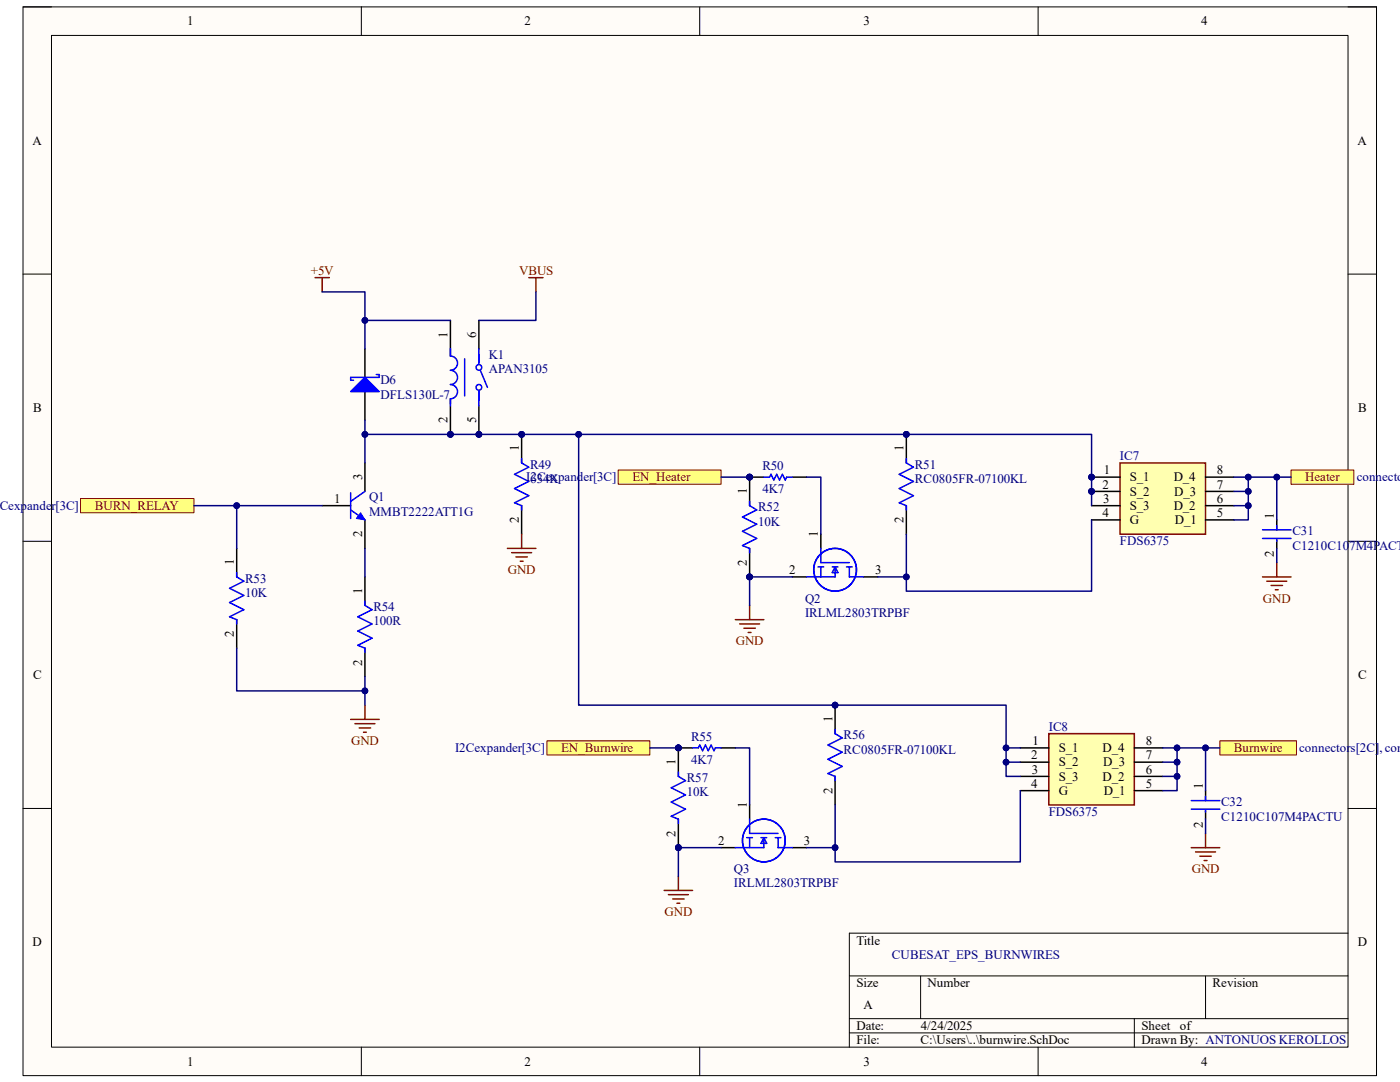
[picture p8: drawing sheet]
<svg xmlns="http://www.w3.org/2000/svg" width="279mm" height="216mm" viewBox="0 0 279 216" stroke-linecap="round" stroke-linejoin="round" font-family="sans-serif">
<path d="M4.6 1.4h270.1v213.2h-270.1z" fill-rule="evenodd" fill="#fffcf8"/>
<path d="M4.6 1.4h270.1v213.2h-270.1z" fill="none" stroke="#000" stroke-width=".2"/>
<path d="M10.3 7.1h258.7v201.8h-258.7z" fill-rule="evenodd" fill="#fffcf8"/>
<g fill="none" stroke="#000" stroke-width=".2">
<path d="M4.6 1.4h5.7M10.3 7.1h258.7v201.8h-258.7zM72.1 1.4v5.7M139.6 1.4v5.7M207.2 1.4v5.7M269 1.4h5.7v5.7M4.6 54.7h5.7M269 54.7h5.7M4.6 108h5.7M269 108h5.7M4.6 161.3h5.7M269 161.3h5.7"/>
<path d="M169.5 194.7h99.5M183.7 194.7v8.6M240.6 194.7v8.6M269 186.2h-99.5v22.7M72.1 208.9v5.7M139.6 208.9v5.7M169.5 203.3h99.5M169.5 206.1h99.5M207.2 208.9v5.7M226.4 203.3v5.6M274.7 208.9v5.7"/>
</g>
<circle cx="89.9" cy="86.7" r=".57" fill="#000080"/>
<circle cx="89.9" cy="86.7" r=".57" fill="none" stroke="#000080" stroke-width=".2"/>
<circle cx="95.6" cy="86.7" r=".57" fill="#000080"/>
<circle cx="95.6" cy="86.7" r=".57" fill="none" stroke="#000080" stroke-width=".2"/>
<path d="M89.9 81v5.7" fill="none" stroke="#000" stroke-width=".3"/>
<circle cx="89.9" cy="86.7" r=".57" fill="#000080"/>
<circle cx="89.9" cy="86.7" r=".57" fill="none" stroke="#000080" stroke-width=".2"/>
<path d="M89.9 63.9v5.7M95.6 81v5.7" fill="none" stroke="#000" stroke-width=".3"/>
<circle cx="95.6" cy="86.7" r=".57" fill="#000080"/>
<circle cx="95.6" cy="86.7" r=".57" fill="none" stroke="#000080" stroke-width=".2"/>
<path d="M72.8 69.6v5.7M72.8 78.1v5.7M95.6 63.9v5.7" fill="none" stroke="#000" stroke-width=".3"/>
<g fill="none" stroke="#00f" stroke-width=".3">
<path d="M89.9 69.6v1.4a1.42 1.42 0 0 1 1.4 1.5 1.42 1.42 0 0 1-1.4 1.4 1.42 1.42 0 0 1 1.4 1.4 1.42 1.42 0 0 1-1.4 1.4 1.42 1.42 0 0 1 1.4 1.4 1.42 1.42 0 0 1-1.4 1.5v1.4M92.7 71.6v7.4M95.6 69.6v2.9M95.6 78.1v2.9M95.9 73.9l1.4 3.4"/>
<circle cx="95.6" cy="73.3" r=".57"/>
<circle cx="95.6" cy="77.3" r=".57"/>
</g>
<path d="M70 78.1l2.8-2.8 2.9 2.8z" fill="#00f"/>
<path d="M70 78.1l2.8-2.8 2.9 2.8zM75.1 74.7h.6v.6h-5.7v.6h.6M70 98.3v5.2M72.8 98.1l-2.8 1.9M70 101.7l2.8 2" fill="none" stroke="#00f" stroke-width=".3"/>
<path d="M72.8 92.4v5.7M64.3 100.9h5.7M72.8 103.7v5.7" fill="none" stroke="#000" stroke-width=".3"/>
<path d="M72 102.3l.8 1.4-1.7-.2z" fill="#00f"/>
<path d="M72 102.3l.8 1.4-1.7-.2z" fill="none" stroke="#00f" stroke-width=".2"/>
<path d="M158.1 115.1h2.9M163.8 106.6v2.8M172.3 115.1h2.9" fill="none" stroke="#000" stroke-width=".3"/>
<g fill="none" stroke="#00f" stroke-width=".3">
<path d="M163.2 113.1h1.2M163.8 109.4v2.9h5.7M163.8 113.1v2M166.1 113.1h1.1M166.7 113.1v2h-5.7M166.7 113.1l.5 1.2h-1.1zM168.9 113.1h1.2M169.5 113.1v2h2.8"/>
<circle cx="166.7" cy="113.7" r="4.3"/>
</g>
<circle cx="217.8" cy="95.2" r=".57" fill="#000080"/>
<circle cx="217.8" cy="95.2" r=".57" fill="none" stroke="#000080" stroke-width=".2"/>
<circle cx="217.8" cy="98" r=".57" fill="#000080"/>
<circle cx="217.8" cy="98" r=".57" fill="none" stroke="#000080" stroke-width=".2"/>
<path d="M223.5 92.4h17.1v14.2h-17.1z" fill-rule="evenodd" fill="#ffffb0"/>
<path d="M223.5 92.4h17.1v14.2h-17.1z" fill="none" stroke="#800000" stroke-width=".3"/>
<path d="M217.8 95.2h5.7" fill="none" stroke="#000" stroke-width=".3"/>
<circle cx="217.8" cy="95.2" r=".57" fill="#000080"/>
<circle cx="217.8" cy="95.2" r=".57" fill="none" stroke="#000080" stroke-width=".2"/>
<path d="M217.8 98.1h5.7" fill="none" stroke="#000" stroke-width=".3"/>
<circle cx="217.8" cy="98" r=".57" fill="#000080"/>
<circle cx="217.8" cy="98" r=".57" fill="none" stroke="#000080" stroke-width=".2"/>
<path d="M240.6 95.2h5.7M240.6 98.1h5.7M47.2 109.4v5.7M72.8 115.1v5.7M217.8 100.9h5.7M217.8 103.7h5.7M240.6 100.9h5.7M240.6 103.7h5.7M47.2 123.6v5.7M72.8 129.3v5.7" fill="none" stroke="#000" stroke-width=".3"/>
<path d="M47.2 114.3v.8l1.5 .9-2.9 1.4 2.9 1.4-2.9 1.4 2.9 1.5-2.9 1.4 1.4 .5v.9M72.8 119.9v.9l1.4 .9-2.8 1.4 2.8 1.4-2.8 1.4 2.8 1.4-2.8 1.5 1.4 .5v.9" fill="none" stroke="#00f" stroke-width=".3"/>
<path d="M62.9 55.4h2.8M64.3 55.4v2.8M105.5 55.4h2.9M106.9 55.4v2.8M70 143.5h5.7M70.8 144.4h4M71.7 145.3h2.3M72.5 146.1h.6M72.8 140.7v2.8" fill="none" stroke="#800000" stroke-width=".3"/>
<circle cx="104.1" cy="86.7" r=".57" fill="#000080"/>
<circle cx="104.1" cy="86.7" r=".57" fill="none" stroke="#000080" stroke-width=".2"/>
<path d="M104.1 86.7v5.7" fill="none" stroke="#000" stroke-width=".3"/>
<circle cx="104.1" cy="86.7" r=".57" fill="#000080"/>
<circle cx="104.1" cy="86.7" r=".57" fill="none" stroke="#000080" stroke-width=".2"/>
<path d="M104.1 100.9v5.7" fill="none" stroke="#000" stroke-width=".3"/>
<path d="M104.1 91.5v.9l1.4 .8-2.8 1.4 2.8 1.5-2.8 1.4 2.8 1.4-2.8 1.4 1.4 .6v.8" fill="none" stroke="#00f" stroke-width=".3"/>
<circle cx="180.9" cy="86.7" r=".57" fill="#000080"/>
<circle cx="180.9" cy="86.7" r=".57" fill="none" stroke="#000080" stroke-width=".2"/>
<path d="M180.9 86.7v5.7" fill="none" stroke="#000" stroke-width=".3"/>
<circle cx="180.9" cy="86.7" r=".57" fill="#000080"/>
<circle cx="180.9" cy="86.7" r=".57" fill="none" stroke="#000080" stroke-width=".2"/>
<path d="M180.9 100.9v5.7" fill="none" stroke="#000" stroke-width=".3"/>
<path d="M180.9 91.5v.9l1.4 .8-2.8 1.4 2.8 1.5-2.8 1.4 2.8 1.4-2.8 1.4 1.4 .6v.8" fill="none" stroke="#00f" stroke-width=".3"/>
<circle cx="149.6" cy="95.2" r=".57" fill="#000080"/>
<circle cx="149.6" cy="95.2" r=".57" fill="none" stroke="#000080" stroke-width=".2"/>
<path d="M149.6 95.2h2.8M158.1 95.2h2.9" fill="none" stroke="#000" stroke-width=".3"/>
<circle cx="149.6" cy="95.2" r=".57" fill="#000080"/>
<circle cx="149.6" cy="95.2" r=".57" fill="none" stroke="#000080" stroke-width=".2"/>
<path d="M152.4 95.2h1.2l.3-.6 .5 1.2 .6-1.2 .6 1.2 .5-1.2 .6 1.2 .3-.6h1.1" fill="none" stroke="#00f" stroke-width=".3"/>
<circle cx="149.6" cy="95.2" r=".57" fill="#000080"/>
<circle cx="149.6" cy="95.2" r=".57" fill="none" stroke="#000080" stroke-width=".2"/>
<circle cx="149.6" cy="115.1" r=".57" fill="#000080"/>
<circle cx="149.6" cy="115.1" r=".57" fill="none" stroke="#000080" stroke-width=".2"/>
<path d="M149.6 95.2v5.7" fill="none" stroke="#000" stroke-width=".3"/>
<circle cx="149.6" cy="95.2" r=".57" fill="#000080"/>
<circle cx="149.6" cy="95.2" r=".57" fill="none" stroke="#000080" stroke-width=".2"/>
<path d="M149.6 109.4v5.7" fill="none" stroke="#000" stroke-width=".3"/>
<circle cx="149.6" cy="115.1" r=".57" fill="#000080"/>
<circle cx="149.6" cy="115.1" r=".57" fill="none" stroke="#000080" stroke-width=".2"/>
<path d="M149.6 100v.9l1.4 .8-2.8 1.5 2.8 1.4-2.8 1.4 2.8 1.4-2.8 1.5 1.4 .5v.9" fill="none" stroke="#00f" stroke-width=".3"/>
<path d="M146.8 123.6h5.6M147.6 124.5h4M148.5 125.3h2.2M149.3 126.2h.6M149.6 120.8v2.8" fill="none" stroke="#800000" stroke-width=".3"/>
<path d="M123.4 93.8h20.5v2.8h-20.5z" fill-rule="evenodd" fill="#ffff80"/>
<path d="M123.4 93.8h20.5v2.8h-20.5z" fill="none" stroke="#800000" stroke-width=".2"/>
<path d="M101.3 109.4h5.6M102.1 110.3h4M103 111.1h2.2M103.8 112h.6M104.1 106.6v2.8" fill="none" stroke="#800000" stroke-width=".3"/>
<path d="M16.1 99.5h22.6v2.8h-22.6z" fill-rule="evenodd" fill="#ffff80"/>
<path d="M16.1 99.5h22.6v2.8h-22.6z" fill="none" stroke="#800000" stroke-width=".2"/>
<path d="M257.7 93.8h12.5v2.8h-12.5z" fill-rule="evenodd" fill="#ffff80"/>
<path d="M257.7 93.8h12.5v2.8h-12.5z" fill="none" stroke="#800000" stroke-width=".2"/>
<path d="M254.8 103.7v2M254.8 107.7v1.7M143.9 169.1h2.9M149.6 160.6v2.8M158.1 169.1h2.9" fill="none" stroke="#000" stroke-width=".3"/>
<g fill="none" stroke="#00f" stroke-width=".3">
<path d="M252 105.7h5.7M252 107.4h5.7M254.8 104.9v.8M254.8 107.7v.3M149 167.1h1.2M149.6 163.4v2.9h5.7M149.6 167.1v2M151.9 167.1h1.1M152.4 167.1v2h-5.6M152.4 167.1l.6 1.2h-1.1zM154.7 167.1h1.2M155.3 167.1v2h2.8"/>
<circle cx="152.4" cy="167.7" r="4.3"/>
</g>
<path d="M252 115.1h5.7M252.8 116h4M253.7 116.8h2.2M254.5 117.7h.6M254.8 112.3v2.8" fill="none" stroke="#800000" stroke-width=".3"/>
<path d="M209.3 146.4h17.1v14.2h-17.1z" fill-rule="evenodd" fill="#ffffb0"/>
<path d="M209.3 146.4h17.1v14.2h-17.1z" fill="none" stroke="#800000" stroke-width=".3"/>
<path d="M203.6 149.2h5.7M203.6 152.1h5.7M203.6 154.9h5.7M203.6 157.8h5.7M226.4 149.2h5.7M226.4 152.1h5.7M226.4 154.9h5.7M226.4 157.8h5.7" fill="none" stroke="#000" stroke-width=".3"/>
<circle cx="166.7" cy="140.7" r=".57" fill="#000080"/>
<circle cx="166.7" cy="140.7" r=".57" fill="none" stroke="#000080" stroke-width=".2"/>
<path d="M166.7 140.7v5.7" fill="none" stroke="#000" stroke-width=".3"/>
<circle cx="166.7" cy="140.7" r=".57" fill="#000080"/>
<circle cx="166.7" cy="140.7" r=".57" fill="none" stroke="#000080" stroke-width=".2"/>
<path d="M166.7 154.9v5.7" fill="none" stroke="#000" stroke-width=".3"/>
<path d="M166.7 145.5v.9l1.4 .8-2.9 1.5 2.9 1.4-2.9 1.4 2.9 1.4-2.9 1.5 1.5 .5v.9" fill="none" stroke="#00f" stroke-width=".3"/>
<circle cx="135.4" cy="149.2" r=".57" fill="#000080"/>
<circle cx="135.4" cy="149.2" r=".57" fill="none" stroke="#000080" stroke-width=".2"/>
<path d="M135.4 149.2h2.8M143.9 149.2h2.9" fill="none" stroke="#000" stroke-width=".3"/>
<circle cx="135.4" cy="149.2" r=".57" fill="#000080"/>
<circle cx="135.4" cy="149.2" r=".57" fill="none" stroke="#000080" stroke-width=".2"/>
<path d="M138.2 149.2h1.2l.2-.5 .6 1.1 .6-1.1 .6 1.1 .5-1.1 .6 1.1 .3-.6h1.1" fill="none" stroke="#00f" stroke-width=".3"/>
<circle cx="135.4" cy="149.2" r=".57" fill="#000080"/>
<circle cx="135.4" cy="149.2" r=".57" fill="none" stroke="#000080" stroke-width=".2"/>
<circle cx="135.4" cy="169.1" r=".57" fill="#000080"/>
<circle cx="135.4" cy="169.1" r=".57" fill="none" stroke="#000080" stroke-width=".2"/>
<path d="M135.4 149.2v5.7" fill="none" stroke="#000" stroke-width=".3"/>
<circle cx="135.4" cy="149.2" r=".57" fill="#000080"/>
<circle cx="135.4" cy="149.2" r=".57" fill="none" stroke="#000080" stroke-width=".2"/>
<path d="M135.4 163.4v5.7" fill="none" stroke="#000" stroke-width=".3"/>
<circle cx="135.4" cy="169.1" r=".57" fill="#000080"/>
<circle cx="135.4" cy="169.1" r=".57" fill="none" stroke="#000080" stroke-width=".2"/>
<path d="M135.4 154.1v.8l1.4 .9-2.8 1.4 2.8 1.4-2.8 1.4 2.8 1.5-2.8 1.4 1.4 .5v.9" fill="none" stroke="#00f" stroke-width=".3"/>
<path d="M132.5 177.7h5.7M133.4 178.5h4M134.2 179.4h2.3M135.4 174.8v2.9M135.1 180.2h.6" fill="none" stroke="#800000" stroke-width=".3"/>
<path d="M243.4 147.8h15.3v2.9h-15.3z" fill-rule="evenodd" fill="#ffff80"/>
<path d="M243.4 147.8h15.3v2.9h-15.3z" fill="none" stroke="#800000" stroke-width=".2"/>
<path d="M240.6 157.8v2M240.6 161.7v1.7" fill="none" stroke="#000" stroke-width=".3"/>
<path d="M237.7 159.8h5.7M240.6 158.9v.9M237.7 161.5h5.7M240.6 161.7v.3" fill="none" stroke="#00f" stroke-width=".3"/>
<path d="M237.7 169.1h5.7M238.6 170h4M239.5 170.8h2.2M240.3 171.7h.6M240.6 166.3v2.8" fill="none" stroke="#800000" stroke-width=".3"/>
<path d="M109.2 147.8h20.5v2.9h-20.5z" fill-rule="evenodd" fill="#ffff80"/>
<path d="M109.2 147.8h20.5v2.9h-20.5z" fill="none" stroke="#800000" stroke-width=".2"/>
<path d="M72.8 109.4v5.7M47.2 129.3v8.6h25.6v-2.9" fill="none" stroke="#000080" stroke-width=".3"/>
<circle cx="72.8" cy="137.9" r=".57" fill="#000080"/>
<circle cx="72.8" cy="137.9" r=".57" fill="none" stroke="#000080" stroke-width=".2"/>
<path d="M72.8 137.9v2.8" fill="none" stroke="#000080" stroke-width=".3"/>
<circle cx="72.8" cy="137.9" r=".57" fill="#000080"/>
<circle cx="72.8" cy="137.9" r=".57" fill="none" stroke="#000080" stroke-width=".2"/>
<path d="M72.8 86.7v5.7" fill="none" stroke="#000080" stroke-width=".3"/>
<circle cx="72.8" cy="86.7" r=".57" fill="#000080"/>
<circle cx="72.8" cy="86.7" r=".57" fill="none" stroke="#000080" stroke-width=".2"/>
<path d="M89.9 63.9h-17.1v5.7" fill="none" stroke="#000080" stroke-width=".3"/>
<circle cx="72.8" cy="63.9" r=".57" fill="#000080"/>
<circle cx="72.8" cy="63.9" r=".57" fill="none" stroke="#000080" stroke-width=".2"/>
<path d="M64.3 58.2h8.5v5.7" fill="none" stroke="#000080" stroke-width=".3"/>
<circle cx="72.8" cy="63.9" r=".57" fill="#000080"/>
<circle cx="72.8" cy="63.9" r=".57" fill="none" stroke="#000080" stroke-width=".2"/>
<path d="M106.9 58.2v5.7h-11.3M72.8 83.8v2.9h145v14.2" fill="none" stroke="#000080" stroke-width=".3"/>
<circle cx="217.8" cy="98" r=".57" fill="#000080"/>
<circle cx="217.8" cy="98" r=".57" fill="none" stroke="#000080" stroke-width=".2"/>
<circle cx="217.8" cy="95.2" r=".57" fill="#000080"/>
<circle cx="217.8" cy="95.2" r=".57" fill="none" stroke="#000080" stroke-width=".2"/>
<circle cx="180.9" cy="86.7" r=".57" fill="#000080"/>
<circle cx="180.9" cy="86.7" r=".57" fill="none" stroke="#000080" stroke-width=".2"/>
<circle cx="115.5" cy="86.7" r=".57" fill="#000080"/>
<circle cx="115.5" cy="86.7" r=".57" fill="none" stroke="#000080" stroke-width=".2"/>
<circle cx="104.1" cy="86.7" r=".57" fill="#000080"/>
<circle cx="104.1" cy="86.7" r=".57" fill="none" stroke="#000080" stroke-width=".2"/>
<circle cx="95.6" cy="86.7" r=".57" fill="#000080"/>
<circle cx="95.6" cy="86.7" r=".57" fill="none" stroke="#000080" stroke-width=".2"/>
<circle cx="89.9" cy="86.7" r=".57" fill="#000080"/>
<circle cx="89.9" cy="86.7" r=".57" fill="none" stroke="#000080" stroke-width=".2"/>
<circle cx="72.8" cy="86.7" r=".57" fill="#000080"/>
<circle cx="72.8" cy="86.7" r=".57" fill="none" stroke="#000080" stroke-width=".2"/>
<path d="M161 95.2h2.8v11.4M175.2 115.1h5.7" fill="none" stroke="#000080" stroke-width=".3"/>
<circle cx="180.9" cy="115.1" r=".57" fill="#000080"/>
<circle cx="180.9" cy="115.1" r=".57" fill="none" stroke="#000080" stroke-width=".2"/>
<path d="M149.6 115.1h8.5" fill="none" stroke="#000080" stroke-width=".3"/>
<circle cx="149.6" cy="115.1" r=".57" fill="#000080"/>
<circle cx="149.6" cy="115.1" r=".57" fill="none" stroke="#000080" stroke-width=".2"/>
<path d="M149.6 115.1v5.7" fill="none" stroke="#000080" stroke-width=".3"/>
<circle cx="149.6" cy="115.1" r=".57" fill="#000080"/>
<circle cx="149.6" cy="115.1" r=".57" fill="none" stroke="#000080" stroke-width=".2"/>
<path d="M143.9 95.2h5.7" fill="none" stroke="#000080" stroke-width=".3"/>
<circle cx="149.6" cy="95.2" r=".57" fill="#000080"/>
<circle cx="149.6" cy="95.2" r=".57" fill="none" stroke="#000080" stroke-width=".2"/>
<path d="M217.8 103.7v14.3h-36.9v-11.4" fill="none" stroke="#000080" stroke-width=".3"/>
<circle cx="180.9" cy="115.1" r=".57" fill="#000080"/>
<circle cx="180.9" cy="115.1" r=".57" fill="none" stroke="#000080" stroke-width=".2"/>
<path d="M38.7 100.9h25.6" fill="none" stroke="#000080" stroke-width=".3"/>
<circle cx="47.2" cy="100.9" r=".57" fill="#000080"/>
<circle cx="47.2" cy="100.9" r=".57" fill="none" stroke="#000080" stroke-width=".2"/>
<path d="M47.2 100.9v8.5" fill="none" stroke="#000080" stroke-width=".3"/>
<circle cx="47.2" cy="100.9" r=".57" fill="#000080"/>
<circle cx="47.2" cy="100.9" r=".57" fill="none" stroke="#000080" stroke-width=".2"/>
<path d="M246.3 95.2h2.8v2.9h-2.8" fill="none" stroke="#000080" stroke-width=".3"/>
<circle cx="249.1" cy="95.2" r=".57" fill="#000080"/>
<circle cx="249.1" cy="95.2" r=".57" fill="none" stroke="#000080" stroke-width=".2"/>
<circle cx="249.1" cy="98" r=".57" fill="#000080"/>
<circle cx="249.1" cy="98" r=".57" fill="none" stroke="#000080" stroke-width=".2"/>
<path d="M249.1 98.1v2.8h-2.8" fill="none" stroke="#000080" stroke-width=".3"/>
<circle cx="249.1" cy="98" r=".57" fill="#000080"/>
<circle cx="249.1" cy="98" r=".57" fill="none" stroke="#000080" stroke-width=".2"/>
<circle cx="249.1" cy="100.9" r=".57" fill="#000080"/>
<circle cx="249.1" cy="100.9" r=".57" fill="none" stroke="#000080" stroke-width=".2"/>
<path d="M249.1 100.9v2.8h-2.8" fill="none" stroke="#000080" stroke-width=".3"/>
<circle cx="249.1" cy="100.9" r=".57" fill="#000080"/>
<circle cx="249.1" cy="100.9" r=".57" fill="none" stroke="#000080" stroke-width=".2"/>
<path d="M249.1 95.2h8.6" fill="none" stroke="#000080" stroke-width=".3"/>
<circle cx="249.1" cy="95.2" r=".57" fill="#000080"/>
<circle cx="249.1" cy="95.2" r=".57" fill="none" stroke="#000080" stroke-width=".2"/>
<circle cx="254.8" cy="95.2" r=".57" fill="#000080"/>
<circle cx="254.8" cy="95.2" r=".57" fill="none" stroke="#000080" stroke-width=".2"/>
<path d="M254.8 95.2v8.5M254.8 109.4v2.9" fill="none" stroke="#000080" stroke-width=".3"/>
<circle cx="254.8" cy="95.2" r=".57" fill="#000080"/>
<circle cx="254.8" cy="95.2" r=".57" fill="none" stroke="#000080" stroke-width=".2"/>
<path d="M146.8 149.2h2.8v11.4M161 169.1h5.7" fill="none" stroke="#000080" stroke-width=".3"/>
<circle cx="166.7" cy="169.1" r=".57" fill="#000080"/>
<circle cx="166.7" cy="169.1" r=".57" fill="none" stroke="#000080" stroke-width=".2"/>
<path d="M135.4 169.1h8.5" fill="none" stroke="#000080" stroke-width=".3"/>
<circle cx="135.4" cy="169.1" r=".57" fill="#000080"/>
<circle cx="135.4" cy="169.1" r=".57" fill="none" stroke="#000080" stroke-width=".2"/>
<path d="M135.4 169.1v5.7" fill="none" stroke="#000080" stroke-width=".3"/>
<circle cx="135.4" cy="169.1" r=".57" fill="#000080"/>
<circle cx="135.4" cy="169.1" r=".57" fill="none" stroke="#000080" stroke-width=".2"/>
<path d="M129.7 149.2h5.7" fill="none" stroke="#000080" stroke-width=".3"/>
<circle cx="135.4" cy="149.2" r=".57" fill="#000080"/>
<circle cx="135.4" cy="149.2" r=".57" fill="none" stroke="#000080" stroke-width=".2"/>
<path d="M203.6 157.8v14.2h-36.9v-11.4" fill="none" stroke="#000080" stroke-width=".3"/>
<circle cx="166.7" cy="169.1" r=".57" fill="#000080"/>
<circle cx="166.7" cy="169.1" r=".57" fill="none" stroke="#000080" stroke-width=".2"/>
<path d="M232.1 149.2h2.8v2.9h-2.8" fill="none" stroke="#000080" stroke-width=".3"/>
<circle cx="234.9" cy="149.2" r=".57" fill="#000080"/>
<circle cx="234.9" cy="149.2" r=".57" fill="none" stroke="#000080" stroke-width=".2"/>
<circle cx="234.9" cy="152.1" r=".57" fill="#000080"/>
<circle cx="234.9" cy="152.1" r=".57" fill="none" stroke="#000080" stroke-width=".2"/>
<path d="M234.9 152.1v2.8h-2.8" fill="none" stroke="#000080" stroke-width=".3"/>
<circle cx="234.9" cy="152.1" r=".57" fill="#000080"/>
<circle cx="234.9" cy="152.1" r=".57" fill="none" stroke="#000080" stroke-width=".2"/>
<circle cx="234.9" cy="154.9" r=".57" fill="#000080"/>
<circle cx="234.9" cy="154.9" r=".57" fill="none" stroke="#000080" stroke-width=".2"/>
<path d="M234.9 154.9v2.9h-2.8" fill="none" stroke="#000080" stroke-width=".3"/>
<circle cx="234.9" cy="154.9" r=".57" fill="#000080"/>
<circle cx="234.9" cy="154.9" r=".57" fill="none" stroke="#000080" stroke-width=".2"/>
<path d="M234.9 149.2h8.5" fill="none" stroke="#000080" stroke-width=".3"/>
<circle cx="234.9" cy="149.2" r=".57" fill="#000080"/>
<circle cx="234.9" cy="149.2" r=".57" fill="none" stroke="#000080" stroke-width=".2"/>
<circle cx="240.6" cy="149.2" r=".57" fill="#000080"/>
<circle cx="240.6" cy="149.2" r=".57" fill="none" stroke="#000080" stroke-width=".2"/>
<path d="M240.6 149.2v8.6M240.6 163.4v2.9" fill="none" stroke="#000080" stroke-width=".3"/>
<circle cx="240.6" cy="149.2" r=".57" fill="#000080"/>
<circle cx="240.6" cy="149.2" r=".57" fill="none" stroke="#000080" stroke-width=".2"/>
<path d="M203.6 152.1h-2.8v2.8h2.8" fill="none" stroke="#000080" stroke-width=".3"/>
<circle cx="200.8" cy="152.1" r=".57" fill="#000080"/>
<circle cx="200.8" cy="152.1" r=".57" fill="none" stroke="#000080" stroke-width=".2"/>
<path d="M203.6 149.2h-2.8v2.9" fill="none" stroke="#000080" stroke-width=".3"/>
<circle cx="200.8" cy="152.1" r=".57" fill="#000080"/>
<circle cx="200.8" cy="152.1" r=".57" fill="none" stroke="#000080" stroke-width=".2"/>
<circle cx="200.8" cy="149.2" r=".57" fill="#000080"/>
<circle cx="200.8" cy="149.2" r=".57" fill="none" stroke="#000080" stroke-width=".2"/>
<path d="M115.5 86.7v54h85.3v8.5" fill="none" stroke="#000080" stroke-width=".3"/>
<circle cx="200.8" cy="149.2" r=".57" fill="#000080"/>
<circle cx="200.8" cy="149.2" r=".57" fill="none" stroke="#000080" stroke-width=".2"/>
<circle cx="166.7" cy="140.7" r=".57" fill="#000080"/>
<circle cx="166.7" cy="140.7" r=".57" fill="none" stroke="#000080" stroke-width=".2"/>
<circle cx="115.5" cy="86.7" r=".57" fill="#000080"/>
<circle cx="115.5" cy="86.7" r=".57" fill="none" stroke="#000080" stroke-width=".2"/>
<g font-size="2.6">
<text x="37.4" y="5.1">1</text>
<text x="104.7" y="5.1">2</text>
<text x="172.3" y="5.1">3</text>
<text x="239.7" y="5.1">4</text>
<text x="6.5" y="28.9">A</text>
<text x="270.9" y="28.9">A</text>
<text x="89.3" y="67.4" transform="rotate(-90 89.3 67.4)">1</text>
<text x="95" y="67.4" transform="rotate(-90 95 67.4)">6</text>
<text x="6.6" y="82.2">B</text>
<text x="271.1" y="82.2">B</text>
<text x="89.3" y="84.5" transform="rotate(-90 89.3 84.5)">2</text>
<text x="95" y="84.4" transform="rotate(-90 95 84.4)">5</text>
<text x="72.3" y="95.8" transform="rotate(-90 72.3 95.8)">3</text>
<text x="103.5" y="90.1" transform="rotate(-90 103.5 90.1)">1</text>
<text x="180.3" y="90.1" transform="rotate(-90 180.3 90.1)">1</text>
<text x="220.3" y="94.7">1</text>
<text x="242.9" y="94.7">8</text>
<text x="66.7" y="100.3">1</text>
<text x="149.1" y="98.6" transform="rotate(-90 149.1 98.6)">1</text>
<text x="220" y="97.5">2</text>
<text x="220.2" y="100.3">3</text>
<text x="225.5" y="96.1">S_1</text>
<text x="225.5" y="98.9">S_2</text>
<text x="225.5" y="101.7">S_3</text>
<text x="234.3" y="96.1">D_4</text>
<text x="234.3" y="101.7">D_2</text>
<text x="234.4" y="98.9">D_3</text>
<text x="242.9" y="97.5">7</text>
<text x="242.9" y="100.3">6</text>
<text x="72.3" y="107.2" transform="rotate(-90 72.3 107.2)">2</text>
<text x="103.5" y="104.4" transform="rotate(-90 103.5 104.4)">2</text>
<text x="163.2" y="107.1" transform="rotate(-90 163.2 107.1)">1</text>
<text x="180.3" y="104.4" transform="rotate(-90 180.3 104.4)">2</text>
<text x="220" y="103.2">4</text>
<text x="225.5" y="104.6">G</text>
<text x="234.5" y="104.6">D_1</text>
<text x="242.9" y="103.2">5</text>
<text x="254.3" y="103.5" transform="rotate(-90 254.3 103.5)">1</text>
<text x="46.7" y="112.8" transform="rotate(-90 46.7 112.8)">1</text>
<text x="149.1" y="112.9" transform="rotate(-90 149.1 112.9)">2</text>
<text x="254.3" y="111.2" transform="rotate(-90 254.3 111.2)">2</text>
<text x="72.3" y="118.5" transform="rotate(-90 72.3 118.5)">1</text>
<text x="157.5" y="114.6">2</text>
<text x="174.6" y="114.6">3</text>
<text x="46.7" y="127.1" transform="rotate(-90 46.7 127.1)">2</text>
<text x="6.6" y="135.5">C</text>
<text x="72.3" y="132.8" transform="rotate(-90 72.3 132.8)">2</text>
<text x="271.1" y="135.5">C</text>
<text x="166.1" y="144.1" transform="rotate(-90 166.1 144.1)">1</text>
<text x="206" y="148.7">1</text>
<text x="228.6" y="148.7">8</text>
<text x="134.8" y="152.7" transform="rotate(-90 134.8 152.7)">1</text>
<text x="205.8" y="151.5">2</text>
<text x="206" y="154.3">3</text>
<text x="211.3" y="150.1">S_1</text>
<text x="211.3" y="152.9">S_2</text>
<text x="211.3" y="155.8">S_3</text>
<text x="220" y="150.1">D_4</text>
<text x="220" y="155.8">D_2</text>
<text x="220.2" y="152.9">D_3</text>
<text x="228.6" y="151.5">7</text>
<text x="228.6" y="154.3">6</text>
<text x="149.1" y="161.2" transform="rotate(-90 149.1 161.2)">1</text>
<text x="166.1" y="158.4" transform="rotate(-90 166.1 158.4)">2</text>
<text x="205.8" y="157.2">4</text>
<text x="211.3" y="158.6">G</text>
<text x="220.3" y="158.6">D_1</text>
<text x="228.6" y="157.2">5</text>
<text x="240" y="157.5" transform="rotate(-90 240 157.5)">1</text>
<text x="134.8" y="166.9" transform="rotate(-90 134.8 166.9)">2</text>
<text x="240" y="165.2" transform="rotate(-90 240 165.2)">2</text>
<text x="143.3" y="168.6">2</text>
<text x="160.4" y="168.6">3</text>
<text x="6.5" y="188.8">D</text>
<text x="170.9" y="188.5">Title</text>
<text x="271" y="188.8">D</text>
<text x="170.9" y="197">Size</text>
<text x="185.1" y="197">Number</text>
<text x="242" y="197">Revision</text>
<text x="172.3" y="201.3">A</text>
<text x="170.9" y="205.5">Date:</text>
<text x="170.9" y="208.4">File:</text>
<text x="183.7" y="208.4">C:\Users\..\burnwire.SchDoc</text>
<text x="183.7" y="205.5">4/24/2025</text>
<text x="227.8" y="205.5">Sheet</text>
<text x="227.8" y="208.4">Drawn By: ANTONUOS KEROLLOS</text>
<text x="235.5" y="205.5">of</text>
<text x="37.4" y="212.6">1</text>
<text x="104.7" y="212.6">2</text>
<text x="172.3" y="212.6">3</text>
<text x="239.7" y="212.6">4</text>
</g>
<g font-size="2.6" fill="#800000">
<text x="62" y="54.8">+5V</text>
<text x="103.6" y="54.8">VBUS</text>
<text x="18.9" y="101.7">BURN_RELAY</text>
<text x="126.2" y="96.1">EN_Heater</text>
<text x="260.5" y="96.1">Heater</text>
<text x="101.3" y="114.6">GND</text>
<text x="252.1" y="120.2">GND</text>
<text x="146.9" y="128.8">GND</text>
<text x="70.1" y="148.7">GND</text>
<text x="112" y="150.1">EN_Burnwire</text>
<text x="246.3" y="150.1">Burnwire</text>
<text x="237.8" y="174.2">GND</text>
<text x="132.6" y="182.8">GND</text>
</g>
<g font-size="2.6" fill="#000080">
<text x="97.5" y="71.6">K1</text>
<text x="75.9" y="76.7">D6</text>
<text x="97.5" y="74.5">APAN3105</text>
<text x="75.9" y="79.6">DFLS130L-7</text>
<text x="105.8" y="93.5">R49</text>
<text x="152.1" y="93.8">R50</text>
<text x="182.6" y="93.5">R51</text>
<text x="223.5" y="91.8">IC7</text>
<text x="-.1" y="101.7">Cexpander[3C]</text>
<text x="73.7" y="100">Q1</text>
<text x="105" y="96.1">I2Cexpander[3C]</text>
<text x="105.8" y="96.4">634K</text>
<text x="152.1" y="98.3">4K7</text>
<text x="182.6" y="96.4">RC0805FR-07100KL</text>
<text x="270.8" y="96.1">connector</text>
<text x="73.7" y="102.9">MMBT2222ATT1G</text>
<text x="151.3" y="102">R52</text>
<text x="151.3" y="104.9">10K</text>
<text x="257.9" y="106.8">C31</text>
<text x="223.5" y="108.8">FDS6375</text>
<text x="257.9" y="109.7">C1210C107M4PACTU</text>
<text x="48.9" y="116.2">R53</text>
<text x="48.9" y="119.1">10K</text>
<text x="74.5" y="121.9">R54</text>
<text x="74.5" y="124.8">100R</text>
<text x="160.7" y="120.2">Q2</text>
<text x="160.7" y="123.1">IRLML2803TRPBF</text>
<text x="137.9" y="147.8">R55</text>
<text x="168.4" y="147.5">R56</text>
<text x="209.3" y="145.8">IC8</text>
<text x="90.8" y="150.1">I2Cexpander[3C]</text>
<text x="137.9" y="152.4">4K7</text>
<text x="168.4" y="150.4">RC0805FR-07100KL</text>
<text x="259.3" y="150.1">connectors[2C], conn</text>
<text x="137.1" y="156">R57</text>
<text x="137.1" y="158.9">10K</text>
<text x="243.7" y="160.9">C32</text>
<text x="209.3" y="162.9">FDS6375</text>
<text x="243.7" y="163.7">C1210C107M4PACTU</text>
<text x="146.5" y="174.2">Q3</text>
<text x="146.5" y="177.1">IRLML2803TRPBF</text>
<text x="178" y="191.3">CUBESAT_EPS_BURNWIRES</text>
</g>
</svg>
